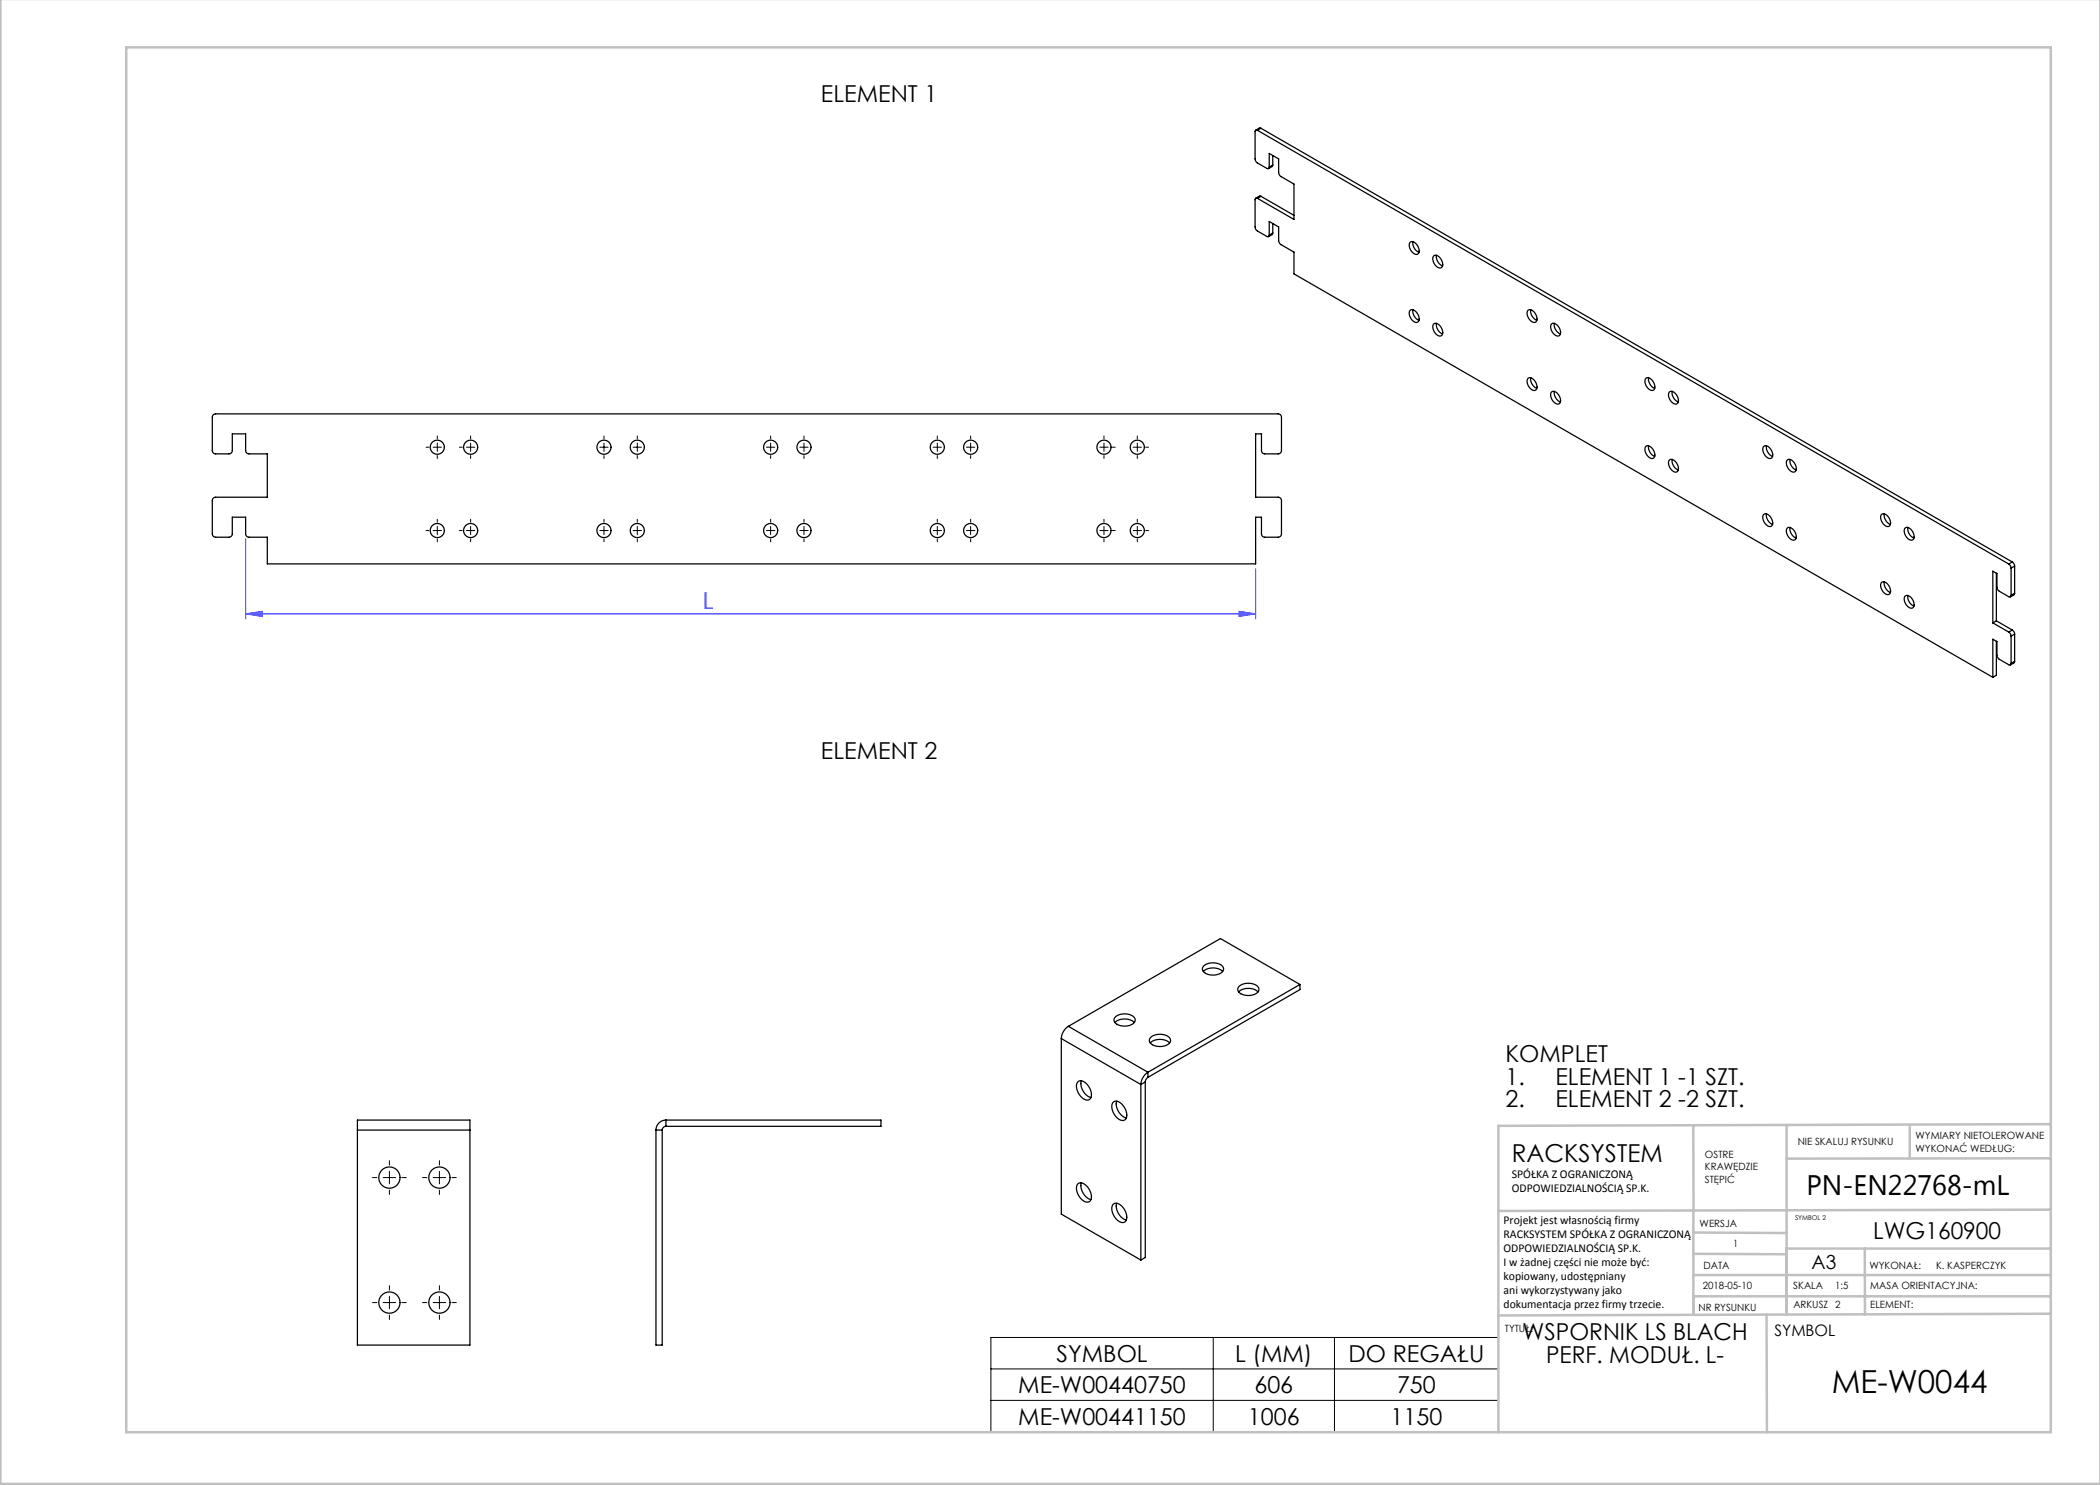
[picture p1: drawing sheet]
<svg xmlns="http://www.w3.org/2000/svg" width="420mm" height="297mm" viewBox="0 0 420 297" stroke-linecap="round" stroke-linejoin="round" font-family="sans-serif">
<path d="M49.1 107.8v16M251.1 113.8v10M49.1 122.8l3.3-.5v1zM49.1 122.8h202M247.8 122.3l3.3 .5-3.3 .5z" fill="none" stroke="#00f" stroke-width=".2"/>
<g fill="none" stroke="#000" stroke-width=".2">
<path d="M120 89.4h1.6M120.8 88.6v1.7M126.6 89.4h1.7M127.5 88.6v1.7M120 106.1h1.6M120.8 105.3v1.6M126.6 106.1h1.7M127.5 105.3v1.6M76.6 235.5h2.5M77.9 234.3v2.5M86.6 235.5h2.5M87.9 234.3v2.5"/>
<path d="M77.9 259.3v2.5M87.9 259.3v2.5M76.6 260.5h2.5M86.6 260.5h2.5M198.2 267.5h101.5v18.9h-101.5zM198.2 273.8h101.5M242.7 267.5v18.9M266.9 267.5v18.9M198.2 280.1h101.5"/>
</g>
<g fill="none" stroke="#000" stroke-width=".2" stroke-dasharray="15.2 1.3 1.3 1.3">
<path d="M85.8 89.4h-.6M87.5 89.4v.9M87.5 89.4h.8M87.5 89.4v-.8M87.5 89.4h-.9M87.5 91.1v.6M87.5 87.8v-.6M92.5 89.4h-.6M94.1 89.4v.9M94.1 89.4h.9M94.1 89.4v-.8M94.1 89.4h-.8"/>
<path d="M94.1 91.1v.6M94.1 87.8v-.6M120.8 91.1v.6M120.8 87.8v-.6M127.5 91.1v.6M127.5 87.8v-.6M154.1 89.4v.9M154.1 89.4h.9M154.1 89.4v-.8M154.1 89.4h-.8M154.1 91.1v.6M154.1 87.8v-.6"/>
<path d="M160.8 89.4v.9M160.8 89.4h.8M160.8 89.4v-.8M160.8 89.4h-.8M160.8 91.1v.6M160.8 87.8v-.6M187.5 89.4v.9M187.5 89.4h.8M187.5 89.4v-.8M187.5 89.4h-.9M187.5 91.1v.6M187.5 87.8v-.6"/>
<path d="M194.1 89.4v.9M194.1 89.4h.9M194.1 89.4v-.8M194.1 89.4h-.8M194.1 91.1v.6M194.1 87.8v-.6M220.8 89.4v.9M220.8 89.4h.8M220.8 89.4v-.8M220.8 89.4h-.8M220.8 91.1v.6M220.8 87.8v-.6"/>
<path d="M222.5 89.4h.5M227.5 89.4v.9M227.5 89.4h.8M227.5 89.4v-.8M227.5 89.4h-.9M227.5 91.1v.6M227.5 87.8v-.6M229.1 89.4h.6M85.8 106.1h-.6M87.5 106.1v.8M87.5 106.1h.8M87.5 106.1v-.8"/>
<path d="M87.5 106.1h-.9M87.5 107.8v.6M87.5 104.4v-.5M92.5 106.1h-.6M94.1 106.1v.8M94.1 106.1h.9M94.1 106.1v-.8M94.1 106.1h-.8M94.1 107.8v.6M94.1 104.4v-.5M120.8 107.8v.6M120.8 104.4v-.5"/>
<path d="M127.5 107.8v.6M127.5 104.4v-.5M154.1 106.1v.8M154.1 106.1h.9M154.1 106.1v-.8M154.1 106.1h-.8M154.1 107.8v.6M154.1 104.4v-.5M160.8 106.1v.8M160.8 106.1h.8M160.8 106.1v-.8M160.8 106.1h-.8"/>
<path d="M160.8 107.8v.6M160.8 104.4v-.5M187.5 106.1v.8M187.5 106.1h.8M187.5 106.1v-.8M187.5 106.1h-.9M187.5 107.8v.6M187.5 104.4v-.5M194.1 106.1v.8M194.1 106.1h.9M194.1 106.1v-.8M194.1 106.1h-.8"/>
<path d="M194.1 107.8v.6M194.1 104.4v-.5M220.8 106.1v.8M220.8 106.1h.8M220.8 106.1v-.8M220.8 106.1h-.8M220.8 107.8v.6M220.8 104.4v-.5M222.5 106.1h.5M227.5 106.1v.8M227.5 106.1h.8M227.5 106.1v-.8"/>
<path d="M227.5 106.1h-.9M227.5 107.8v.6M227.5 104.4v-.5M229.1 106.1h.6M75.4 235.5h-.9M77.9 233v-.9M77.9 238v.9M80.4 235.5h.9M85.4 235.5h-.9M87.9 233v-.9M87.9 238v.9M90.4 235.5h.9"/>
<path d="M77.9 258v-.9M87.9 258v-.9M75.4 260.5h-.9M77.9 263v.9M80.4 260.5h.9M85.4 260.5h-.9M87.9 263v.9M90.4 260.5h.9"/>
</g>
<g fill="none" stroke="#c0c0c0" stroke-width=".5">
<path d="M.1 -.1v296.9h419.9M25.2 9.5h385v276.9h-385zM338.7 225.2v16.9M357.3 225v37.9M382 225.4v6.3M410.1 224.8l-110.4 .4v61.2M410.1 231.7h-52.8M338.7 259.3h71.5M338.7 255h71.5M338.7 250.8l18.6 .1M338.7 246.5l18.6 .1M338.7 242.1v20.9"/>
<path d="M373 249.7v13.2M410.1 241.9l-110.4 .3M410.2 249.7h-52.9v13.2M353.3 262.9l.1 23.5M410.2 262.7l-110.5 .4"/>
</g>
<path d="M49.1 122.8l3.3-.5v1zM247.8 122.3l3.3 .5-3.3 .5z" fill="#00f"/>
<g fill="none" stroke="#000" stroke-width=".25">
<path d="M251.5 39.7a.29 .29 0 0 0-.3-.1 .29 .29 0 0 0-.2 .3l.1 5.7 .3 .5 2 1.2a.29 .29 0 0 0 .3 0 .29 .29 0 0 0 .1-.3M251.5 26.1a.29 .29 0 0 0-.3-.1 .29 .29 0 0 0-.2 .3l.1 5.7 .3 .5 2 1.2a.29 .29 0 0 0 .3 0 .29 .29 0 0 0 .1-.3M251.5 26.1l150.2 86.7M252.2 25.7l-.3-.1-.7 .4M252.2 39.3l-.3-.1-.7 .4M252.2 25.7l-.7 .4M252.2 25.7l150.3 86.7M252.2 39.3l-.7 .4M252.2 39.3l6.6 3.8M253.8 33.4v-2.7l1.9 1.1v2.7l.2 .6 2.9 1.7v7.1l-7.3-4.2M254.6 33l-.1 .3-.8 .4M254.6 33l-.8 .4"/>
<path d="M254.6 31.1v1.9M253.8 47v-2.7l1.9 1.1v2.7l.2 .6 2.9 1.7v4.4l139.8 80.7M254.6 46.6l-.1 .3-.8 .4M254.6 44.7v1.9M254.6 46.6l-.8 .4M282.1 48.4a1.67 1.67 0 0 1 1.7 2.1 .8 .8 0 0 1-.8 .4 .8 .8 0 0 1-.7-.6l-.2-.3a1.33 1.33 0 0 1 0-1.6zM282.6 48.3a2.04 2.04 0 0 0 1.2 2.2M286.8 51.1a1.67 1.67 0 0 1 1.7 2.1 .8 .8 0 0 1-.8 .4 .8 .8 0 0 1-.7-.6l-.2-.3a1.34 1.34 0 0 1 0-1.6zM287.3 51.1a2.04 2.04 0 0 0 1.2 2.1M282.1 62a1.67 1.67 0 0 1 1.7 2.1 .8 .8 0 0 1-.8 .4 .8 .8 0 0 1-.7-.6l-.2-.3a1.33 1.33 0 0 1 0-1.6zM282.6 61.9a2.04 2.04 0 0 0 1.2 2.2M286.8 64.7a1.67 1.67 0 0 1 1.7 2.1 .8 .8 0 0 1-.8 .4 .8 .8 0 0 1-.7-.6l-.2-.3a1.34 1.34 0 0 1 0-1.6z"/>
<path d="M287.3 64.7a2.04 2.04 0 0 0 1.2 2.1M305.7 62a1.67 1.67 0 0 1 1.7 2.1 .8 .8 0 0 1-.8 .4 .8 .8 0 0 1-.7-.6l-.2-.3a1.34 1.34 0 0 1 0-1.6zM305.7 75.6a1.67 1.67 0 0 1 1.7 2.1 .8 .8 0 0 1-.8 .4 .8 .8 0 0 1-.7-.6l-.2-.3a1.34 1.34 0 0 1 0-1.6zM306.1 61.9a2.04 2.04 0 0 0 1.3 2.2M306.1 75.6a2.04 2.04 0 0 0 1.3 2.1M310.4 78.3a1.67 1.67 0 0 1 1.7 2.1 .8 .8 0 0 1-.8 .4 .8 .8 0 0 1-.7-.5l-.2-.4a1.33 1.33 0 0 1 0-1.6zM310.4 64.7a1.67 1.67 0 0 1 1.7 2.1 .8 .8 0 0 1-.8 .4 .8 .8 0 0 1-.7-.6l-.2-.3a1.33 1.33 0 0 1 0-1.6zM310.9 64.7a2.04 2.04 0 0 0 1.2 2.1M310.9 78.3a2.04 2.04 0 0 0 1.2 2.1M329.2 75.6a1.67 1.67 0 0 1 1.7 2.1 .8 .8 0 0 1-.8 .4 .8 .8 0 0 1-.6-.6l-.3-.3a1.34 1.34 0 0 1 0-1.6zM329.7 75.5a2.04 2.04 0 0 0 1.2 2.2M334 78.3a1.67 1.67 0 0 1 1.6 2.1 .8 .8 0 0 1-.7 .4 .8 .8 0 0 1-.7-.5l-.2-.4a1.34 1.34 0 0 1 0-1.6z"/>
<path d="M334.4 78.3a2.04 2.04 0 0 0 1.3 2.1M42.7 83l.4-.2h212.5a.67 .67 0 0 1 .7 .6v6.7a.67 .67 0 0 1-.7 .7h-2.6a.67 .67 0 0 1-.7-.7v-3.3h-1.2v12.6h4.5a.67 .67 0 0 1 .7 .7v6.7a.67 .67 0 0 1-.7 .6h-2.6a.67 .67 0 0 1-.7-.6v-3.4h-1.2v9.4h-197.6v-5.4h-3.7a.67 .67 0 0 1-.7-.6v-3.4h-2.6v3.4a.67 .67 0 0 1-.7 .6h-2.7a.67 .67 0 0 1-.6-.6v-6.7a.67 .67 0 0 1 .6-.7h10.4v-8.6h-3.7a.67 .67 0 0 1-.7-.7v-3.3h-2.6v3.3a.67 .67 0 0 1-.7 .7h-2.7a.67 .67 0 0 1-.6-.7v-6.7zM329.2 89.2a1.67 1.67 0 0 1 1.7 2.1 .8 .8 0 0 1-.8 .4 .8 .8 0 0 1-.6-.6l-.3-.3a1.34 1.34 0 0 1 0-1.6zM329.7 89.2a2.04 2.04 0 0 0 1.2 2.1M334 91.9a1.67 1.67 0 0 1 1.6 2.1 .8 .8 0 0 1-.7 .4 .8 .8 0 0 1-.7-.5l-.2-.4a1.34 1.34 0 0 1 0-1.6zM334.4 91.9a2.04 2.04 0 0 0 1.3 2.1M352.8 89.2a1.67 1.67 0 0 1 1.7 2.1 .8 .8 0 0 1-.8 .4 .8 .8 0 0 1-.7-.6l-.2-.3a1.33 1.33 0 0 1 0-1.6zM353.3 89.2a2.04 2.04 0 0 0 1.2 2.1M357.5 91.9a1.67 1.67 0 0 1 1.7 2.1 .8 .8 0 0 1-.8 .4 .8 .8 0 0 1-.6-.5l-.3-.4a1.34 1.34 0 0 1 0-1.6zM358 91.9a2.04 2.04 0 0 0 1.2 2.1M352.8 102.8a1.67 1.67 0 0 1 1.7 2.1 .8 .8 0 0 1-.8 .4 .8 .8 0 0 1-.7-.6l-.2-.3a1.33 1.33 0 0 1 0-1.6zM353.3 102.8a2.04 2.04 0 0 0 1.2 2.1"/>
<path d="M357.5 105.5a1.67 1.67 0 0 1 1.7 2.1 .8 .8 0 0 1-.8 .4 .8 .8 0 0 1-.6-.5l-.3-.4a1.34 1.34 0 0 1 0-1.6zM358 105.5a2.04 2.04 0 0 0 1.2 2.1M376.4 116.4a1.67 1.67 0 0 1 1.7 2.1 .8 .8 0 0 1-.8 .4 .8 .8 0 0 1-.7-.5l-.2-.4a1.33 1.33 0 0 1 0-1.6zM376.4 102.8a1.67 1.67 0 0 1 1.7 2.1 .8 .8 0 0 1-.8 .4 .8 .8 0 0 1-.7-.6l-.2-.3a1.33 1.33 0 0 1 0-1.6zM376.9 102.8a2.04 2.04 0 0 0 1.2 2.1M376.9 116.4a2.04 2.04 0 0 0 1.2 2.1M381.1 105.5a1.67 1.67 0 0 1 1.7 2.1 .8 .8 0 0 1-.8 .4 .8 .8 0 0 1-.7-.5l-.2-.4a1.34 1.34 0 0 1 0-1.6zM381.1 119.1a1.67 1.67 0 0 1 1.7 2.2 .8 .8 0 0 1-.8 .3 .8 .8 0 0 1-.7-.5l-.2-.4a1.34 1.34 0 0 1 0-1.6zM381.6 105.5a2.04 2.04 0 0 0 1.2 2.1M381.6 119.1a2.04 2.04 0 0 0 1.2 2.1M399.3 114.6v9.6M401.7 112.8l.4 .4 .1 .4"/>
<path d="M402.2 119.1a.29 .29 0 0 1-.1 .3 .29 .29 0 0 1-.4-.1l-1.8-1.1-.4-.3-.1-.5v-2.7l-.8-.5v10.4M402.2 113.6v5.5M402.5 112.4l.3 .3 .1 .5M402.5 112.4l-.8 .4M402.9 118.7l-.1 .2-.7 .5M402.9 113.2l-.7 .4M402.9 113.2v5.5M402.9 118.7l-.7 .4M398.6 124.6l3.1 1.8M399.3 124.2l-.7 .4M399.3 128.3v6.8l-.7 .4M399.3 124.2l3.2 1.8"/>
<path d="M401.7 126.4l.4 .4 .1 .4M402.2 132.7a.29 .29 0 0 1-.1 .3 .29 .29 0 0 1-.4-.1l-1.8-1-.4-.4-.1-.5v-2.7l-.8-.5v7.7M402.2 127.2v5.5M402.5 126l.3 .4 .1 .4M402.5 126l-.8 .4M402.9 132.3l-.1 .2-.7 .5M402.9 126.8v5.5M402.9 126.8l-.7 .4M402.9 132.3l-.7 .4M240.7 194.3a2.96 2.96 0 0 1 3.8 0M240.8 193.1a2.81 2.81 0 0 1 3.9 .5 1.39 1.39 0 0 1-1.6 1.4 2.2 2.2 0 0 1-2.6-1.2zM247.7 198.4a2.96 2.96 0 0 1 3.9 0"/>
<path d="M247.9 197.2a2.81 2.81 0 0 1 3.9 .4 1.39 1.39 0 0 1-1.6 1.5 2.2 2.2 0 0 1-2.7-1.2zM260 196.9v1l-30.4 17.6M260 196.9l-30.4 17.5M260 196.9l-15.9-9.2-30.4 17.6M212.3 207.7l15.9 9.2M212.3 207.7v35.1l15.9 9.2M213.7 205.3a3.1 3.1 0 0 0-1.4 2.4M213.7 205.3l15.9 9.1M215.5 216.4a1.39 1.39 0 0 1 2 .6 2.2 2.2 0 0 1 .4 2.9 2.02 2.02 0 0 1-2.4-1.6 1.92 1.92 0 0 1 0-1.9zM216.3 216.2a2.96 2.96 0 0 0 1.9 3.3M223 204.5a2.96 2.96 0 0 1 3.9 0M223.1 203.3a2.81 2.81 0 0 1 3.9 .5 1.39 1.39 0 0 1-1.5 1.4 2.2 2.2 0 0 1-2.7-1.2z"/>
<path d="M228.2 216.9v35.1M229.1 216.4l-.9 .5M229.1 216.4v35.1l-.9 .5M229.6 214.4a3.1 3.1 0 0 0-1.4 2.5M229.6 215.5l-.4 .4-.1 .5M229.6 214.4v1.1M230.1 208.6a2.96 2.96 0 0 1 3.8 0M230.2 207.4a2.81 2.81 0 0 1 3.9 .5 1.39 1.39 0 0 1-1.6 1.4 2.2 2.2 0 0 1-2.6-1.2zM71.5 226v-2h22.5v2M71.5 226v43h22.5v-43M71.5 226h22.5M131.2 226v43h1.2v-43"/>
<path d="M131.2 226h1.2M133.2 224a2 2 0 0 0-2 2M133.2 225.3a.75 .75 0 0 0-.8 .7M133.2 224h43v1.3h-43M133.2 224v1.3M215.5 236.8a1.39 1.39 0 0 1 2 .6 2.2 2.2 0 0 1 .4 2.9 2.02 2.02 0 0 1-2.4-1.5 1.92 1.92 0 0 1 0-2zM216.3 236.6a2.96 2.96 0 0 0 1.9 3.3M222.6 220.5a1.39 1.39 0 0 1 2 .6 2.2 2.2 0 0 1 .4 2.9 2.02 2.02 0 0 1-2.4-1.6 1.92 1.92 0 0 1 0-1.9zM223.3 220.2a2.96 2.96 0 0 0 2 3.4M222.6 240.9a1.39 1.39 0 0 1 2 .6 2.2 2.2 0 0 1 .4 2.9 2.02 2.02 0 0 1-2.4-1.6 1.92 1.92 0 0 1 0-1.9zM223.3 240.7a2.96 2.96 0 0 0 2 3.3"/>
<circle cx="87.5" cy="89.4" r="1.42"/>
<circle cx="94.1" cy="89.4" r="1.42"/>
<circle cx="120.8" cy="89.4" r="1.42"/>
<circle cx="127.5" cy="89.4" r="1.42"/>
<circle cx="154.1" cy="89.4" r="1.42"/>
<circle cx="160.8" cy="89.4" r="1.42"/>
<circle cx="187.5" cy="89.4" r="1.42"/>
<circle cx="194.1" cy="89.4" r="1.42"/>
<circle cx="220.8" cy="89.4" r="1.42"/>
<circle cx="227.5" cy="89.4" r="1.42"/>
<circle cx="87.5" cy="106.1" r="1.42"/>
<circle cx="94.1" cy="106.1" r="1.42"/>
<circle cx="120.8" cy="106.1" r="1.42"/>
<circle cx="127.5" cy="106.1" r="1.42"/>
<circle cx="154.1" cy="106.1" r="1.42"/>
<circle cx="160.8" cy="106.1" r="1.42"/>
<circle cx="187.5" cy="106.1" r="1.42"/>
<circle cx="194.1" cy="106.1" r="1.42"/>
<circle cx="220.8" cy="106.1" r="1.42"/>
<circle cx="227.5" cy="106.1" r="1.42"/>
<circle cx="77.9" cy="235.5" r="2.12"/>
<circle cx="87.9" cy="235.5" r="2.13"/>
<circle cx="77.9" cy="260.5" r="2.12"/>
<circle cx="87.9" cy="260.5" r="2.13"/>
</g>
<text font-size="6.3" x="366.4" y="278.5">ME-W0044</text>
<text font-size="5.6" x="361.3" y="239.1">PN-EN22768-mL</text>
<text font-size="4.9" x="302.4" y="232.4">RACKSYSTEM</text>
<g font-size="4.7">
<text x="164.2" y="20.4">ELEMENT 1</text>
<text x="164.2" y="151.7">ELEMENT 2</text>
<text x="301.1" y="212.4">KOMPLET</text>
<text x="301.1" y="217">1.</text>
<text x="301.1" y="221.5">2.</text>
<text x="311.1" y="217">ELEMENT 1 -1 SZT.</text>
<text x="311.1" y="221.5">ELEMENT 2 -2 SZT.</text>
<text x="374.6" y="247.8">LWG160900</text>
<text x="304.5" y="268.1">WSPORNIK LS BLACH</text>
<text x="211.3" y="272.3">SYMBOL</text>
<text x="247" y="272.3">L (MM)</text>
<text x="269.7" y="272.3">DO REGAŁU</text>
<text x="309.2" y="272.6">PERF. MODUŁ. L-</text>
<text x="203.7" y="278.6">ME-W00440750</text>
<text x="250.9" y="278.6">606</text>
<text x="279.4" y="278.6">750</text>
<text x="203.7" y="284.9">ME-W00441150</text>
<text x="249.6" y="284.9">1006</text>
<text x="278.1" y="284.9">1150</text>
</g>
<text font-size="4.7" fill="#00f" x="140.6" y="121.8">L</text>
<text font-size="3.9" x="362.3" y="253.8">A3</text>
<text font-size="3.2" x="354.9" y="267.2">SYMBOL</text>
<g font-size="2.4">
<text x="302.4" y="235.6">SPÓŁKA Z OGRANICZONĄ</text>
<text x="302.4" y="238.4">ODPOWIEDZIALNOŚCIĄ SP.K.</text>
<text x="300.7" y="244.7">Projekt jest własnością firmy</text>
<text x="300.7" y="247.5">RACKSYSTEM SPÓŁKA Z OGRANICZONĄ</text>
<text x="300.7" y="250.3">ODPOWIEDZIALNOŚCIĄ SP.K.</text>
<text x="300.7" y="253.1">I w żadnej części nie może być:</text>
<text x="300.7" y="256">kopiowany, udostępniany</text>
<text x="300.7" y="258.8">ani wykorzystywany jako</text>
<text x="300.7" y="261.6">dokumentacja przez firmy trzecie.</text>
</g>
<g font-size="2">
<text x="383.1" y="227.9">WYMIARY NIETOLEROWANE</text>
<text x="341" y="231.6">OSTRE</text>
<text x="359.5" y="228.9">NIE SKALUJ RYSUNKU</text>
<text x="383.1" y="230.4">WYKONAĆ WEDŁUG:</text>
<text x="341" y="234.1">KRAWĘDZIE</text>
<text x="341" y="236.6">STĘPIĆ</text>
<text x="339.9" y="245.4">WERSJA</text>
<text x="346.6" y="249.5">1</text>
<text x="340.6" y="257.7">2018-05-10</text>
<text x="340.7" y="253.8">DATA</text>
<text x="358.7" y="257.7">SKALA</text>
<text x="367" y="257.7">1:5</text>
<text x="373.9" y="253.8">WYKONAŁ:</text>
<text x="374.1" y="257.7">MASA ORIENTACYJNA:</text>
<text x="387.2" y="253.8">K. KASPERCZYK</text>
<text x="339.7" y="262.3">NR RYSUNKU</text>
<text x="358.7" y="261.7">ARKUSZ 2</text>
<text x="374.1" y="261.7">ELEMENT:</text>
<text x="301" y="266.4">TYTUŁ:</text>
</g>
<text font-size="1.3" x="359" y="244">SYMBOL 2</text>
</svg>
